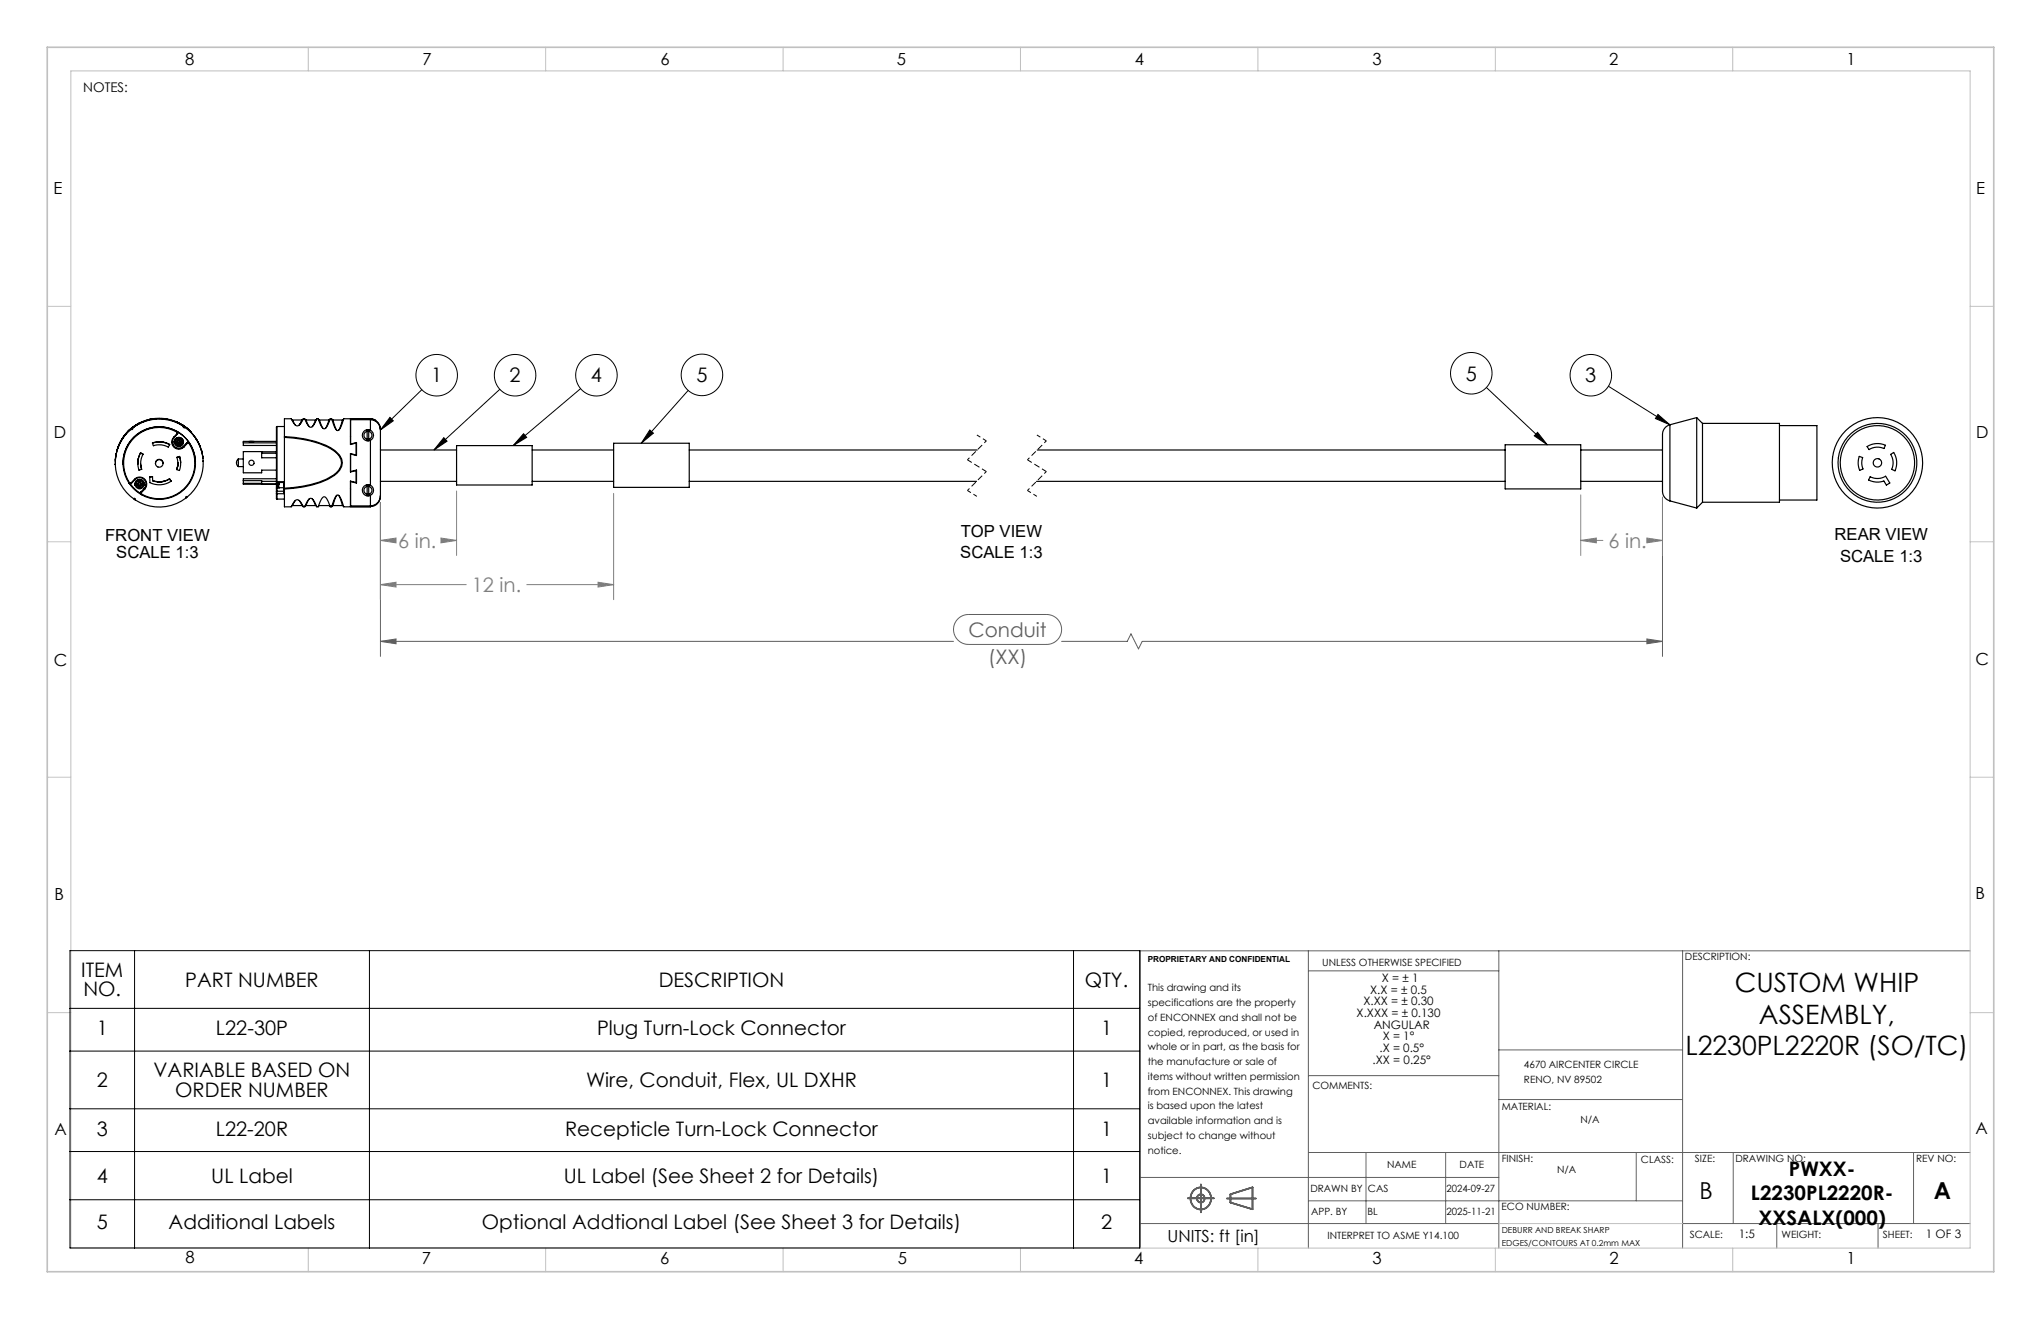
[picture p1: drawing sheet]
<svg xmlns="http://www.w3.org/2000/svg" width="432mm" height="279mm" viewBox="0 0 432 279" stroke-linecap="round" stroke-linejoin="round" font-family="sans-serif">
<g fill="none" stroke="#606060" stroke-width=".35">
<path d="M251.4 253.5h5.5M252.7 251.8a2.28 2.28 0 0 1 3.4 .5 2.28 2.28 0 0 1-1 3.3 2.29 2.29 0 0 1-2.8-.9 2.29 2.29 0 0 1 .4-2.9zM254.2 250.5v5.9M259.7 253.5h6.1M260.4 252.6l4.7-1.4v4.6l-4.7-1.4z"/>
<circle cx="254.1" cy="253.5" r=".84"/>
</g>
<g fill="none" stroke="#606060" stroke-width=".21">
<path d="M80.5 106.4v32.4M351.9 105.2v33.6M80.5 135.7l3.3-.5v1zM80.5 135.7h121.3M202.7 131a3.2 3.2 0 0 1 2.3-1h16.5a3.2 3.2 0 0 1 3.2 3.1 3.2 3.2 0 0 1-3.2 3.2h-16.5a3.2 3.2 0 0 1-2.9-1.9 3.2 3.2 0 0 1 .6-3.4zM224.7 135.7h13.9l.8-1.6 1.6 3.2 .8-1.6h110.1M348.6 135.2l3.3 .5-3.3 .5zM276.9 201.1v62.9M276.9 205.4h40.3M317.2 201.1v62.9M356.1 201.1v62.9M417 201.1h-175.6v62.9"/>
<path d="M276.9 227.5h40.3M317.2 222.1h38.9M317.2 232.6h38.9M241.4 258.8h75.8M241.4 249.1h75.8M276.9 243.8h140.1M276.9 254h79.2M289.1 243.8v15M306 243.8v15M346.3 243.8v10.2M356.1 258.8h60.9M366.9 243.8v15"/>
<path d="M376.1 258.8v5.2M397.5 258.8v5.2M405 243.8v15"/>
</g>
<g fill="none" stroke="#c0c0c0" stroke-width=".21">
<path d="M15 15h402v249h-402zM65.3 10v5M115.5 10v5M165.7 10v5M216 10v5M266.3 10v5M316.5 10v5M366.8 10v5M10 64.8h5M417 64.8h5M10 114.6h5M417 114.6h5"/>
<path d="M10 164.4h5M417 164.4h5M10 214.2h5M417 214.2h5M317.2 258.8h38.9M65.3 264v5M115.5 264v5M165.7 264v5M216 264v5M266.3 264v5M316.5 264v5M366.8 264v5"/>
</g>
<path d="M10 10h412v259h-412z" fill="none" stroke="#c0c0c0" stroke-width=".35"/>
<g fill="none" stroke="#000" stroke-width=".25">
<path d="M24.4 98.1v.2M24.4 98.2h.1M24.4 97.2h.1M24.5 96.6l-.1 .9M24.5 96.2h.1M24.5 96.1v.1M24.6 95.9l-.1 .3M25.4 93.6l.9-1.4-.8 1.2-.7 1.7M25.6 93.2l1.1-1.5-1 1.3-.8 1.9M25.7 93.1l-.1 .2a9 9 0 0 0-1.2 4.5M26 92.7l-.6 1.1-.6 1.5M26 98.2h.1"/>
<path d="M27.3 91l-1.1 1.2M27.9 90.7a9.3 9.3 0 0 0 .5 14.9M27.9 90.7v.2M28 90.4l.2-.2-1.2 1.1 .3-.3M28 90.4l-.7 .6M28.1 90.5v.2M28.1 90.7l-.2 .2M29.2 89.6l.3-.1a9.3 9.3 0 0 0-3.7 3.4M29.2 89.6h.1M29.3 97l-.1 .9M29.3 97l-.1 1.1M29.4 89.5l-.3 .2"/>
<path d="M29.4 89.5a9.3 9.3 0 0 0-3.2 2.8M29.4 89.5h.1M29.7 95.8a4.5 4.5 0 0 0-.5 2.4M29.7 95.8l.6 .3M29.7 95.8h.1M29.7 95.8a4.5 4.5 0 0 0-.3 3.7l.6-.2M29.8 98.1v.4M29.8 98.5h.1M29.8 98.5l.2 .8M30.3 96.1a3.9 3.9 0 0 0-.3 3.2M31.5 88.8h.1M31.7 88.7l-.3 .1"/>
<path d="M31.7 88.7h.1M31.9 88.7l-.4 .1M32.3 93.7a4.1 4.1 0 0 1 3.6 .4M32.3 93.7h.1M32.3 93.7a4.5 4.5 0 0 1 3.6 .4M32.3 93.7l.2 .6a3.9 3.9 0 0 1 3.1 .3l.3-.5M33.1 88.6a8.7 8.7 0 0 0-5.2 2.1M33.6 93.5l1.1 .1M33.9 88.5a9.3 9.3 0 0 0-5.9 1.9M34.1 88.5a9.3 9.3 0 0 1 4.8 1.6M34.5 98a.81 .81 0 0 0-.8-.8 .81 .81 0 0 0-.8 .9M34.9 88.6h.3"/>
<path d="M35 88.6l.3 .1M35 88.6h.1M35.2 88.6h.1M36.5 93.5a1.38 1.38 0 0 0 .9 1.3 1.38 1.38 0 0 0 1.5-.4M36.8 92.5a1.5 1.5 0 0 0 0 2.1 1.5 1.5 0 0 0 2.2-.1M36.8 92.5v.1M36.8 92.6a1.38 1.38 0 0 0 .1 1.9 1.38 1.38 0 0 0 2-.1M36.9 93.5h.1M36.9 93.4v.3M36.9 93.4h.1M36.9 93.7h.8v.5M36.9 93.7h.1"/>
<path d="M36.9 93.7a.32 .32 0 0 1 .5 .3l.3 .2M36.9 93.7a.97 .97 0 0 0 .8 .8M37.2 93.4h-.3M37.4 89.3a9.3 9.3 0 0 1 3.2 2.3M37.4 89.3l.3 .1M37.4 89.3h.1M37.4 91.4a7.5 7.5 0 0 0-9.2 1.4 7.5 7.5 0 0 0-.8 9.3M37.4 91.4l.1 .3M37.4 96.8a3.9 3.9 0 0 1 0 2.5M37.5 91.7l.1 .1M37.5 91.7l-.7 .8M37.5 91.3a7.7 7.7 0 0 1 2.6 2.4"/>
<path d="M37.5 91.3l.2 .2M37.5 91.3h.1M37.5 91.3a7.7 7.7 0 0 0-9.4 1.4 7.7 7.7 0 0 0-.8 9.5M37.5 91.3l-.1 .1M37.5 91.3l.2 .2-.1 .3M37.5 93.3l.1 .4h-.2l-.1-.3M37.6 91.8l-.8 .8M37.6 89.3l-.3-.1a9.3 9.3 0 0 1 3.2 2.3M37.6 89.3v.1M37.6 97.8l-.2 1.5M37.6 97.9l-.1 1.1zM37.7 89.5l1.3 .8"/>
<path d="M37.7 92.6a.97 .97 0 0 0-.8 .8M37.7 92.6v.2M37.7 91.5v.1M37.7 92.8l-.5 .6M37.7 92.8v.5l-.5 .1M37.7 94.2v.3M38 92.5l-.3 .1M38 92.5a.97 .97 0 0 1 .8 .8M38 92.5v.3M38 92.8l.5 .5M38 92.8v.5h.5M38 96.5l.2 .9"/>
<path d="M38 96.5v.1M38 96.5l-.6 .3M38 96.6a4.5 4.5 0 0 1 0 2.9l-.6-.2M38 96.6l-.6 .2M38 93h-.3M38 93.2h-.3M38 93.8h-.3M38 94h-.3M38 94.2l.1 .3M38.1 94.5h-.4M38.2 97.4v.5M38.2 97.4h.1"/>
<path d="M38.4 93.3v.4h-.2v-.4M38.8 93.3v.3M38.8 93.3h.1M38.8 93.3h-.3M38.8 90.2a9.3 9.3 0 0 0-10.7 .3M38.8 90.2a8.9 8.9 0 0 0-10.7 .3M38.8 90.2l.2 .3M38.8 93.6h.1M38.8 93.6l-.8 .1v.5M38.8 93.6a.32 .32 0 0 0-.4 .4l-.4 .2M38.8 93.6a.97 .97 0 0 1-.7 .9M38.8 90.4l.2 .1"/>
<path d="M38.8 93.5a.97 .97 0 0 0-1-1 .97 .97 0 0 0-.9 1M38.8 93.5h.1M38.9 94.4h.1M38.9 94.4l.1 .1M38.9 90.1l-.3-.2 1.3 1-.3-.3M38.9 90.1l.7 .5M39 90.3a9.3 9.3 0 0 1 .5 14.9M39 90.3v.2M39.6 93.7l-.7 .7M39.6 93.7h.1M39.6 93.7l.3-.1 .2 .1M39.6 93.7l.1 .1"/>
<path d="M39.6 90.6l.8 .7M39.7 93.8h.3M39.7 93.8l-.7 .7M40 93.8a7.5 7.5 0 0 1-.8 9.3 7.5 7.5 0 0 1-9.2 1.4M40.1 93.7h.1M40.1 93.7l-.1 .1M40.1 93.7a7.7 7.7 0 0 1-.8 9.5 7.7 7.7 0 0 1-9.4 1.4M40.7 91.7l.8 1.1 .8 1.6M41 92.1l.7 1.1 .7 1.5M41.3 92.6l.3 .4a9.2 9.2 0 0 1 1.4 4M41.4 97.7a7.7 7.7 0 0 0-8-7.4 7.7 7.7 0 0 0-7.4 7.9M41.4 97.7h.1"/>
<path d="M42.6 95.2l.1 .4M42.7 95.3v.3M42.7 95.6h.1M42.9 96.4v.1M43 97.5h.1M43 97.6h.1M50.4 97.1a1.01 1.01 0 0 0 0 1.6M50.4 97.1v1.6M50.4 98.7h1.1M50.4 97.1h1.1M51.5 93.7v.5h7M51.5 93.7h7"/>
<path d="M52.7 93.4h1.1zM55.4 95.9h3.1M55.4 95.6h3.1M58.5 96.8h-3.1v-1.3h-3.9v4.5h3.9v-.6h3.1M58.5 93.4h-7v.3M58.6 90.2l-.1 .1v11.5M58.6 90.2v11.7M58.6 90.2h1.6M60.2 92.3a19.8 19.8 0 0 1 10.8 3.1 2.93 2.93 0 0 1 1.5 2.6 2.93 2.93 0 0 1-1.7 2.6 21 21 0 0 1-10.6 2.8M60.2 92.5a20.6 20.6 0 0 1 10.7 3 2.69 2.69 0 0 1 .3 4.5 17 17 0 0 1-9.1 3.1l-1.9 .2M60.2 92.5v10.8M60.2 92.3v.2"/>
<path d="M61.7 88.8h.2M61.9 88.8l.6 1.1M63.9 88.8l-.6 1.1zM64.1 88.8h-2.2M64.6 88.8h.2M64.8 88.8h2M64.8 88.8l.7 1.4M66.8 88.8l-.7 1.5M67 88.8h.1M67 88.8h-.2M67.4 88.8h.1M67.4 88.8h.2"/>
<path d="M67.6 88.8h2M67.6 88.8l.8 1.8M69.6 88.8l-.7 1.8M69.8 88.8h.1M69.8 88.8h-.2M70.3 88.8h.1M70.3 88.8h.2M70.5 88.8h2M70.5 88.8l.8 2.2M72.5 88.8l-.8 2.2M72.7 88.8h-.2M72.7 88.8h.1"/>
<path d="M74.2 92.3h.1M77.7 91.2a.85 .85 0 0 0-.7 .9 .85 .85 0 0 0 .7 .8M77.7 92.9v.4M77.7 90.9v.3M77.7 91.2v1.7M78 91.2a.85 .85 0 0 1 .7 .9 .85 .85 0 0 1-.7 .8M78 90.9v.3M78 92.9v.4M78 91.2v1.7M78.4 88.6l1.1 .3M78.4 88.6h-4.2v5.4l1.2-.3v2.6l-1.2-.4v3.9l1.2-.3v2.6l-1.2-.3v5.4h4.2M78.4 88.6h-5.7a3.8 3.8 0 0 1-1.2 2.5 1.08 1.08 0 0 1-.8-1l-.3-.8a.59 .59 0 0 0-.5-.7l-.6 1.5-.5 .6a.8 .8 0 0 1-.9-.8l-.5-1.3h-.4l-.6 1.4a.64 .64 0 0 1-.7 .4 .64 .64 0 0 1-.6-.5l-.6-1.3h-.3a1.62 1.62 0 0 1-1.5 1.4l-.5-.5-.5-.9h-1.5v3.7"/>
<path d="M78.4 93.1v9.5M78.4 91a1.19 1.19 0 0 1 .7 1.1 1.19 1.19 0 0 1-.7 1M78.4 88.8v2.2M78.4 88.8a2.14 2.14 0 0 1 2.1 2.2M78.4 88.8h-4.2v5.1l1.3-.3v2.8l-1.3-.4v3.8l1.3-.4v2.8l-1.3-.3v5.1h4.2M78.4 91a1.19 1.19 0 0 0-1.7 1.1 1.19 1.19 0 0 0 1.7 1M78.4 88.6a2.12 2.12 0 0 1 2.1 2.2M78.4 88.6h.1M80.5 90.4v.4M80.5 91v13.8M80.5 95.2h16.1M80.5 90.8v.2"/>
<path d="M96.6 94.3h16v8.3h-16zM112.6 95.2h17.3M129.9 93.8h16v9.3h-16zM145.9 95.2h60.9M219.5 95.2h99.1M318.6 94.1h16v9.3h-16zM334.6 95.2h17.3M353.5 89.9a2.46 2.46 0 0 0-1.6 2.9v10.4a2.35 2.35 0 0 0 1.6 2.7M353.5 89.9v16M359.1 88.3v19.2M359.1 88.3l1.3 1.3M359.1 88.3l-5.6 1.6"/>
<path d="M360.4 89.6v16.6M360.4 89.6h16.2v16.6h-16.2M376.6 90h8v15.8h-8M393.5 96.5l.8 .3a3.3 3.3 0 0 0 0 2.4l-.7 .3a4.1 4.1 0 0 1-.1-3zM395.2 94.5a4.1 4.1 0 0 1 3.9-.3l-.3 .7a3.3 3.3 0 0 0-3.2 .2zM400.2 96.1l.6-.4a4.1 4.1 0 0 1 .3 3.9l-.7-.3a3.3 3.3 0 0 0-.2-3.2zM27.3 102.2l.3 .1 .2-.1M27.4 102.2a7.7 7.7 0 0 0 2.5 2.4M27.4 102.1l-.1 .1M27.4 102.1h.3M27.6 102.3l1 1.2 1.2 .9M27.7 102.1l.1 .1"/>
<path d="M28.4 105.6l.2 .1M28.4 105.6v-.2l.2 .3M28.5 101.4a1.5 1.5 0 0 1 2.1-.1 1.5 1.5 0 0 1 .1 2.1M28.5 101.4l.1 .1M28.5 101.4l-.8 .7M28.6 101.5a1.38 1.38 0 0 1 1.9-.1 1.38 1.38 0 0 1 .1 1.9M28.6 101.5l-.8 .7M28.6 102.4h.1M28.6 102.3v.3M28.6 102.3h.1M28.6 102.6h.1M28.6 102.6a.97 .97 0 0 0 .8 .8"/>
<path d="M28.6 102.6a.32 .32 0 0 1 .5 .3l.3 .2M28.9 102.3h-.3M29.2 102.2l.1 .4h-.2l-.1-.3M29.4 101.4a.97 .97 0 0 0-.8 .9M29.4 101.4v.3M29.4 101.7l-.5 .6M29.4 101.7v.5l-.5 .1M29.4 102.6v.5M29.4 102.6h-.8M29.4 103.1v.3M29.7 101.4h-.3M29.7 101.4v.3"/>
<path d="M29.7 101.4a.97 .97 0 0 1 .8 .8M29.7 101.7l.6 .5M29.7 101.7v.5h.6M29.7 101.9h-.3M29.7 102.1h-.3M29.7 102.7h-.3M29.7 102.9h-.3M29.8 103.1v.3M29.8 104.3v.1M29.8 103.4h-.4M29.8 104.1v.2M29.8 104.1h.1"/>
<path d="M29.8 104.1l.1 .1M29.8 104.1v.3l.1 .2M29.9 104.2l.1 .3M30 104.5l-.1 .1M30.1 102.2v.4h-.2v-.4M30.5 102.2v.3M30.5 102.2h.1M30.5 102.2h-.2M30.5 102.5l-.8 .1 .1 .5M30.5 102.5h.1M30.5 102.5a.32 .32 0 0 0-.4 .4l-.3 .2M30.5 102.5a.97 .97 0 0 1-.7 .9"/>
<path d="M30.5 102.4a.97 .97 0 0 0-1-1 .97 .97 0 0 0-.9 1M30.6 103.3h.1M30.6 103.3l-.8 .8M30.6 103.3l.1 .1M30.7 103.4l-.8 .8M30.9 102.3l-.3 1M32.3 100.8v.9a3.9 3.9 0 0 0 3.6-.4M32.3 100.9l-.6-.1v1.3a4.5 4.5 0 0 0 4.5-.3M32.3 101.7h.2M32.5 101.7a3.9 3.9 0 0 0 2.3 .1M32.5 101.7h.1M34.4 101.9h-1.1"/>
<path d="M34.8 101.8h.1M35.9 101.3l-1.1 .5M35.9 101.3l.3 .5M35.9 101.3h.1M36.2 101.8h.1M39.5 105.2l-.2 .1M39.5 105.2v-.2l-.2 .4a9.3 9.3 0 0 1-10.7 .3M51.5 102.2v.2h7M51.5 101.7h3.9v.5M51.5 102.2h3.9M51.5 101.7v.5M55.4 102.2v.2h3.1"/>
<path d="M55.4 101.8h3.1M58.5 101.9l.1 .2M58.5 104.3v1.2l.1 .1M58.5 101.8l.1 .1M58.5 101.8v.1M58.5 101.9v1.4M58.5 104.3l.1 .1M58.5 104v.3M58.5 101.3h-7v.4M58.5 103.3v.7M58.6 103.2l-.1 .1M58.6 103.9v.5"/>
<path d="M58.6 103.9l-.1 .1M58.6 104.4v1.2M58.6 101.9v.2M58.6 102.1v1.1M58.6 105.6h1.6M58.6 102.1h1.4M58.6 103.2h1.4M58.6 104.4h1.6M58.6 101.9h1.6M58.6 103.9h1.4M58.6 103.2v.7M59 102.4v.8"/>
<path d="M59 102.4h-.2v.6l.2 .2M59 103.2h.1M59.1 102.1l-.1 .3M60 102.1v2.1l.2 .2M60.2 101.9v2.5M60.2 101.9l-.2 .2M60.2 103.4v3.8l1.5-.1a1.67 1.67 0 0 1 1.3-1.4 2 2 0 0 1 1.2 1.5l.4-.1a2.08 2.08 0 0 1 1.2-1.7 1.98 1.98 0 0 1 1.2 1.7l.4 .1v-.1a2.56 2.56 0 0 1 1.2-2h.2a4.1 4.1 0 0 1 1.1 2.1h.3M60.2 103.3v.1M61.9 106.9h2M61.9 106.9l-.2 .1M62.5 105.9l-.6 1M63.3 105.9l.6 1"/>
<path d="M63.9 106.9l.2 .1M64.6 107h.1M65.5 105.5l-.7 1.4M66.1 105.6l.7 1.3M66.8 106.9l.2 .1M66.8 106.9l-2.2 .1M67.4 107h2.4M67.4 107h.1M69.8 107h.1M70.3 107l-.1 .2a3.9 3.9 0 0 1 1.3-2.5 1.05 1.05 0 0 1 .7 1l.5 1.5h5.7M70.3 107h.1M70.5 106.9h2"/>
<path d="M70.5 106.9l-.2 .1M71.3 104.8l-.8 2.1M71.7 104.8l.8 2.1M72.5 106.9l.2 .1M72.7 107h.1M74.2 103.4h.1M77.7 102.5v.4M77.7 102.9a.85 .85 0 0 0-.7 .8 .85 .85 0 0 0 .7 .8M77.7 104.5v.4M77.7 102.9v1.6M78 102.9a.85 .85 0 0 1 .7 .8 .85 .85 0 0 1-.7 .8M78 102.5v.4"/>
<path d="M78 104.5v.4M78 102.9v1.6M78.4 104.8v2.2M78.4 102.6a1.19 1.19 0 0 1 .7 1.1 1.19 1.19 0 0 1-.7 1.1M78.4 102.6a1.19 1.19 0 0 0-1.7 1.1 1.19 1.19 0 0 0 1.7 1.1M80.5 104.8a2.15 2.15 0 0 1-2.1 2.2M80.5 105a2.12 2.12 0 0 1-2.1 2.2M80.5 105v.1M80.5 101.8h16.1M80.5 104.8v.2M112.6 101.8h17.3M145.9 101.8h60.8"/>
<path d="M219.4 101.8h99.2M334.6 101.8h17.3M353.5 105.9l5.6 1.6M360.4 106.2l-1.3 1.3M395.8 100.8a3.3 3.3 0 0 0 3.3-.1l.9 1.5-.7 .4-.6-.9a4.1 4.1 0 0 1-3.2-.2z"/>
<circle cx="33.7" cy="98" r=".8"/>
<circle cx="53.2" cy="97.9" r=".55"/>
<circle cx="397.4" cy="97.9" r="8.3"/>
<circle cx="397.4" cy="97.9" r=".9"/>
<circle cx="397.4" cy="97.9" r="9.6"/>
<circle cx="397.4" cy="97.9" r="7.9"/>
</g>
<g fill="none" stroke="#000" stroke-width=".21">
<path d="M82.5 88.3l.7 .7-2.7 2zM89.3 82.4l-8.8 8.6M93.9 92.6l.7 .7-2.7 1.9zM105.8 82.3l-13.9 12.9M110.8 91.7l.7 .8-2.9 1.8zM122.9 82.2l-14.3 12.1M137.5 91l.8 .6-2.6 2.2zM145.7 82.6l-10 11.2M314.6 82l12.9 12.1M325.4 91.5l2.1 2.6-2.8-1.9zM340.4 81.7l13.1 8.2M350.9 87.7l2.6 2.2-3.1-1.4z"/>
<path d="M14.8 201.1h226.4v62.9h-226.4zM14.8 213.3h226.4M28.5 201.1v62.9M78.2 201.1v62.9M227.2 201.1v62.9M14.8 222.3h226.4M14.8 234.5h226.4M14.8 243.6h226.4M14.8 253.8h226.4"/>
<circle cx="92.4" cy="79.4" r="4.4"/>
<circle cx="109" cy="79.4" r="4.4"/>
<circle cx="126.2" cy="79.4" r="4.4"/>
<circle cx="148.6" cy="79.3" r="4.4"/>
<circle cx="311.4" cy="79" r="4.4"/>
<circle cx="336.7" cy="79.4" r="4.4"/>
</g>
<g fill="none" stroke="#808080" stroke-width=".21">
<path d="M80.5 114.3l3.3-.5v1zM80.5 106.4v20.4M80.5 114.3h2.6M93.3 113.8l3.3 .5-3.3 .5zM93.6 114.3h3M96.6 103.9v13.6M129.9 104.4v22.4M334.6 114.3l3.3-.5v1zM334.6 114.3h4.7M334.6 104.7v12.8M348.6 113.8l3.3 .5-3.3 .5zM349.7 114.3h2.2"/>
<path d="M351.9 105.2v12.3M80.5 123.7l3.3-.5v1zM80.5 123.7h18.2M111.5 123.7h18.4M126.6 123.2l3.3 .5-3.3 .5z"/>
</g>
<path d="M206.8 92l2 1.3M219.5 92l2 1.3M204.8 103.7l2 1.3M217.5 103.7l2 1.3" fill="none" stroke="#000" stroke-width=".21" stroke-dasharray="1.3 .6" stroke-dashoffset=".4" stroke-linecap="butt"/>
<path d="M208.8 93.3l-4 4M208.8 99.7l-4 4M221.5 93.3l-4 4M221.5 99.7l-4 4" fill="none" stroke="#000" stroke-width=".21" stroke-dasharray="1.3 .6" stroke-dashoffset=".7" stroke-linecap="butt"/>
<path d="M204.8 97.3l4 2.4M217.5 97.3l4 2.4" fill="none" stroke="#000" stroke-width=".21" stroke-dasharray="1.3 .6" stroke-dashoffset=".2" stroke-linecap="butt"/>
<path d="M93.9 92.6l.7 .7-2.7 1.9zM350.9 87.7l2.6 2.2-3.1-1.4zM82.5 88.3l.7 .7-2.7 2zM110.8 91.7l.7 .8-2.9 1.8zM137.5 91l.8 .6-2.6 2.2zM325.4 91.5l2.1 2.6-2.8-1.9z" fill="#000"/>
<path d="M80.5 135.7l3.3-.5v1zM348.6 135.2l3.3 .5-3.3 .5z" fill="#606060"/>
<path d="M80.5 114.3l3.3-.5v1zM93.3 113.8l3.3 .5-3.3 .5zM80.5 123.7l3.3-.5v1zM126.6 123.2l3.3 .5-3.3 .5zM334.6 114.3l3.3-.5v1zM348.6 113.8l3.3 .5-3.3 .5z" fill="#808080"/>
<g font-size="5.6">
<text x="367.2" y="209.9">CUSTOM WHIP</text>
<text x="372.3" y="216.6">ASSEMBLY,</text>
<text x="356.7" y="223.2">L2230PL2220R (SO/TC)</text>
</g>
<g font-size="4.9">
<text x="359.8" y="253.6">B</text>
<text x="409.3" y="253.6">A</text>
</g>
<g font-size="4.2">
<text x="91.3" y="80.9">1</text>
<text x="107.9" y="80.9">2</text>
<text x="125.1" y="80.9">4</text>
<text x="147.4" y="80.8">5</text>
<text x="310.2" y="80.5">5</text>
<text x="335.5" y="80.9">3</text>
<text x="17.2" y="206.7">ITEM</text>
<text x="39.2" y="208.7">PART NUMBER</text>
<text x="139.4" y="208.7">DESCRIPTION</text>
<text x="229.6" y="208.7">QTY.</text>
<text x="17.7" y="210.8">NO.</text>
<text x="20.5" y="218.9">1</text>
<text x="45.7" y="218.9">L22-30P</text>
<text x="126.4" y="218.9">Plug Turn-Lock Connector</text>
<text x="233" y="218.9">1</text>
<text x="32.5" y="227.9">VARIABLE BASED ON</text>
<text x="20.5" y="230">2</text>
<text x="37.1" y="232">ORDER NUMBER</text>
<text x="124.1" y="230">Wire, Conduit, Flex, UL DXHR</text>
<text x="233" y="230">1</text>
<text x="20.5" y="240.2">3</text>
<text x="45.7" y="240.2">L22-20R</text>
<text x="119.6" y="240.2">Recepticle Turn-Lock Connector</text>
<text x="233" y="240.2">1</text>
<text x="20.5" y="250.2">4</text>
<text x="44.7" y="250.2">UL Label</text>
<text x="119.3" y="250.2">UL Label (See Sheet 2 for Details)</text>
<text x="233" y="250.2">1</text>
<text x="378.6" y="248.7">PWXX-</text>
<text x="370.6" y="253.9">L2230PL2220R-</text>
<text x="20.5" y="260">5</text>
<text x="35.7" y="260">Additional Labels</text>
<text x="102" y="260">Optional Addtional Label (See Sheet 3 for Details)</text>
<text x="233" y="260">2</text>
<text x="372.2" y="259.1">XXSALX(000)</text>
</g>
<g font-size="4.2" fill="#808080">
<text x="84.3" y="115.9">6 in.</text>
<text x="340.5" y="115.9">6 in.</text>
<text x="99.9" y="125.3">12 in.</text>
</g>
<g font-size="4.2" fill="#606060">
<text x="205" y="134.7">Conduit</text>
<text x="209.1" y="140.4">(XX)</text>
</g>
<g font-size="3.5">
<text x="39.2" y="13.8">8</text>
<text x="89.4" y="13.8">7</text>
<text x="139.8" y="13.8">6</text>
<text x="189.8" y="13.8">5</text>
<text x="240.2" y="13.8">4</text>
<text x="290.5" y="13.8">3</text>
<text x="340.6" y="13.8">2</text>
<text x="390.8" y="13.8">1</text>
<text x="11.3" y="41.1">E</text>
<text x="418.3" y="41">E</text>
<text x="11.4" y="92.7">D</text>
<text x="418.3" y="92.7">D</text>
<text x="203.3" y="113.5">TOP VIEW</text>
<text x="22.2" y="114.5">FRONT VIEW</text>
<text x="24.6" y="118.1">SCALE 1:3</text>
<text x="203.2" y="118.1">SCALE 1:3</text>
<text x="388.3" y="114.3">REAR VIEW</text>
<text x="389.5" y="118.8">SCALE 1:3</text>
<text x="11.4" y="140.9">C</text>
<text x="418.1" y="140.8">C</text>
<text x="11.5" y="190.4">B</text>
<text x="418.1" y="190.2">B</text>
<text x="418.1" y="239.8">A</text>
<text x="11.5" y="240.1">A</text>
<text x="247.1" y="262.8">UNITS: ft [in]</text>
<text x="39.2" y="267.2">8</text>
<text x="89.3" y="267.4">7</text>
<text x="139.8" y="267.4">6</text>
<text x="190" y="267.4">5</text>
<text x="240" y="267.4">4</text>
<text x="290.5" y="267.4">3</text>
<text x="340.7" y="267.4">2</text>
<text x="390.8" y="267.5">1</text>
</g>
<text font-size="2.8" x="17.6" y="19.4">NOTES:</text>
<g font-size="2.5">
<text x="292.5" y="207.7">X = ± 1</text>
<text x="287.1" y="215.1">X.XXX = ± 0.130</text>
<text x="288.6" y="212.6">X.XX = ± 0.30</text>
<text x="290" y="210.2">X.X = ± 0.5</text>
<text x="290.8" y="217.6">ANGULAR</text>
<text x="292.7" y="220.1">X = 1°</text>
<text x="290.5" y="225">.XX = 0.25°</text>
<text x="292" y="222.5">.X = 0.5°</text>
<text x="368" y="261.9">1:5</text>
<text x="407.6" y="261.9">1 OF 3</text>
</g>
<g font-size="2.1">
<text x="356.6" y="203.1">DESCRIPTION:</text>
<text x="242.9" y="209.7">This drawing and its</text>
<text x="279.9" y="204.3">UNLESS OTHERWISE SPECIFIED</text>
<text x="242.9" y="212.8">specifications are the property</text>
<text x="242.9" y="215.9">of ENCONNEX and shall not be</text>
<text x="242.9" y="219.1">copied, reproduced, or used in</text>
<text x="242.9" y="222.2">whole or in part, as the basis for</text>
<text x="242.9" y="225.3">the manufacture or sale of</text>
<text x="322.6" y="226">4670 AIRCENTER CIRCLE</text>
<text x="242.9" y="228.4">items without written permission</text>
<text x="242.9" y="231.5">from ENCONNEX. This drawing</text>
<text x="277.8" y="230.4">COMMENTS:</text>
<text x="322.6" y="229.1">RENO, NV 89502</text>
<text x="242.9" y="234.6">is based upon the latest</text>
<text x="242.9" y="237.8">available information and is</text>
<text x="317.9" y="234.8">MATERIAL:</text>
<text x="334.5" y="237.5">N/A</text>
<text x="242.9" y="240.9">subject to change without</text>
<text x="242.9" y="244">notice.</text>
<text x="317.9" y="245.8">FINISH:</text>
<text x="358.8" y="245.8">SIZE:</text>
<text x="367.3" y="245.8">DRAWING NO:</text>
<text x="405.6" y="245.8">REV NO:</text>
<text x="293.6" y="247.1">NAME</text>
<text x="308.9" y="247.1">DATE</text>
<text x="329.6" y="248.2">N/A</text>
<text x="347.3" y="246.1">CLASS:</text>
<text x="277.3" y="252.2">DRAWN BY</text>
<text x="277.5" y="257.1">APP. BY</text>
<text x="289.4" y="257.1">BL</text>
<text x="289.5" y="252.2">CAS</text>
<text x="306.2" y="252.2">2024-09-27</text>
<text x="306.2" y="257.1">2025-11-21</text>
<text x="317.8" y="256">ECO NUMBER:</text>
<text x="281" y="262.1">INTERPRET TO ASME Y14.100</text>
<text x="357.6" y="261.9">SCALE:</text>
<text x="377.1" y="261.9">WEIGHT:</text>
<text x="398.5" y="261.9">SHEET:</text>
</g>
<g font-size="1.8">
<text x="242.9" y="203.6">PROPRIETARY AND CONFIDENTIAL</text>
<text x="317.9" y="260.8">DEBURR AND BREAK SHARP</text>
<text x="317.9" y="263.6">EDGES/CONTOURS AT 0.2mm MAX</text>
</g>
</svg>
